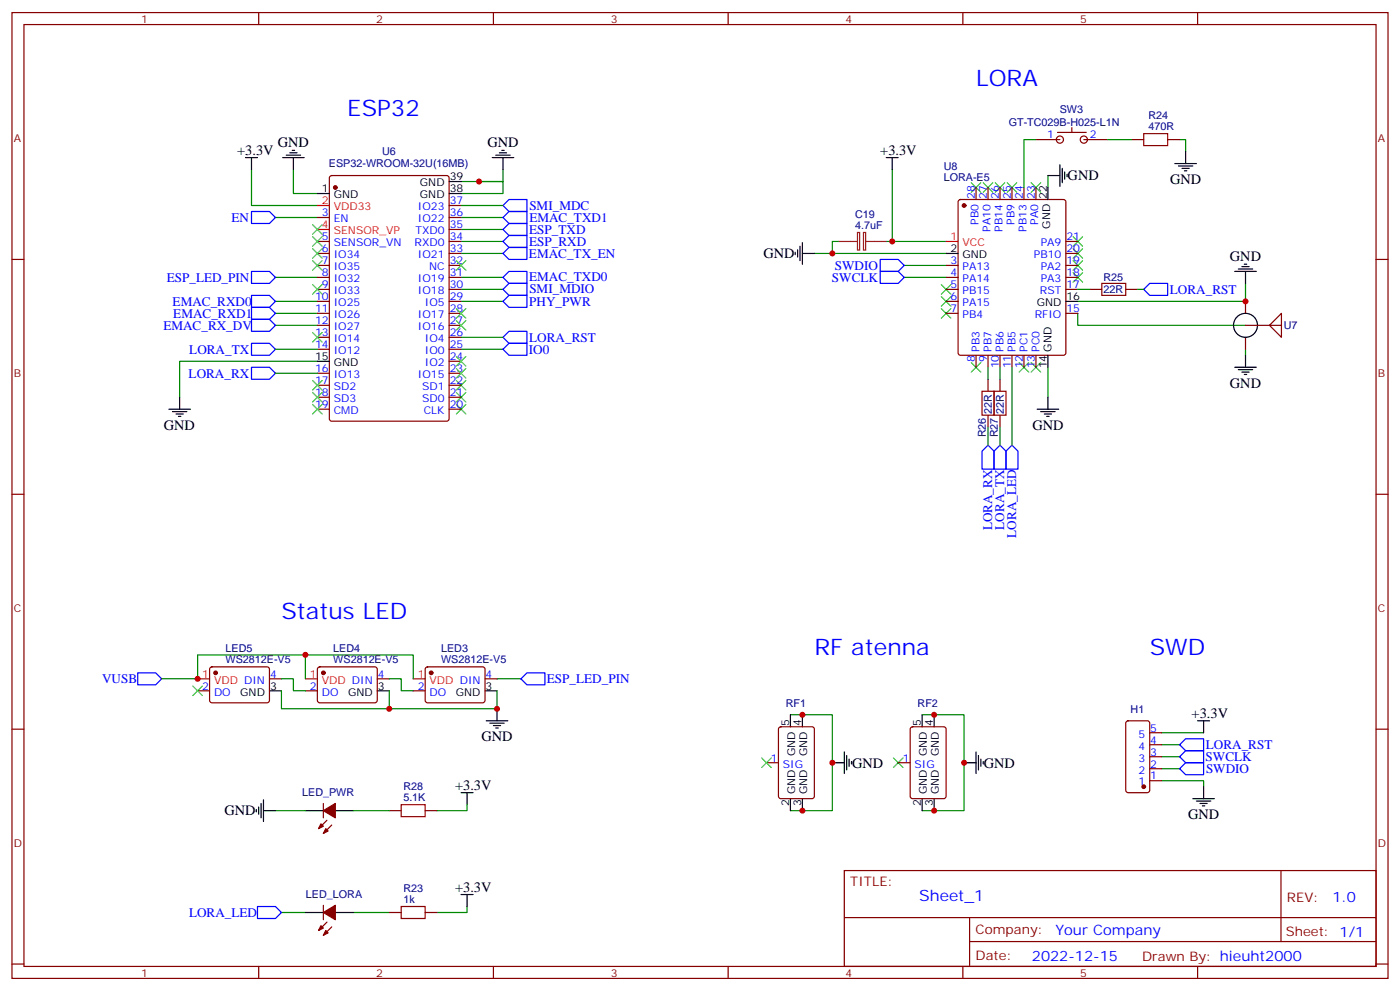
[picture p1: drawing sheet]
<svg xmlns="http://www.w3.org/2000/svg" width="412mm" height="292mm" viewBox="0 0 412 292" stroke-linecap="round" stroke-linejoin="round" font-family="sans-serif">
<g fill="none" stroke="#870000" stroke-width=".35">
<path d="M3.5 3.7h405.4v284.3h-405.4zM7.1 7.2h398.2v277.3h-398.2zM76.2 3.7v3.5M145.3 3.7v3.5M214.5 3.7v3.5M283.6 3.7v3.5M352.8 3.7v3.5M311.5 39h8.5M315.7 37.6v1.4M97.2 51.9l.5-.2h33.9l.6 .4 .1 71.2-.5 .6-34.1 .1-.6-.5-.1-71.1zM282.5 58.9l.4-.2h30.4l.5 .2 .2 .5v44.5l-.3 .5-.4 .2h-30.4l-.5-.2-.2-.5v-44.5zM287.5 55.2v3.5"/>
<path d="M291 55.2v3.5M294.6 55.2v3.5M298.1 55.2v3.5M301.6 55.2v3.5M305.2 41.1h7M305.2 55.2v3.5M319.3 41.1h7M333.4 41.1h3.5M344 41.1h3.5M3.5 76.4h3.6M93.5 64h3.5M93.5 71.1h3.5"/>
<path d="M93.5 74.6h3.5M93.5 78.1h3.5M132.3 64h3.5M132.3 71.1h3.5M132.3 74.6h3.5M132.3 78.1h3.5M132.3 67.6h3.5M132.3 60.5h3.5M278.7 78.1h3.5M314 71.1h3.5M314 74.6h3.5M314 78.1h3.5"/>
<path d="M405.3 76.4h3.6M93.5 81.7h3.5M93.5 85.2h3.5M93.5 88.7h3.5M93.5 92.3h3.5M93.5 95.8h3.5M93.5 99.3h3.5M132.3 81.7h3.5M132.3 85.2h3.5M132.3 88.7h3.5M132.3 92.3h3.5M132.3 95.8h3.5"/>
<path d="M132.3 99.3h3.5M278.7 81.7h3.5M278.7 85.2h3.5M278.7 88.7h3.5M278.7 92.3h3.5M314 81.7h3.5M314 85.2h3.5M314 92.3h3.5M321 85.2h3.6M331.6 85.2h3.5M366.9 95.8h7l3.6-3.5v7l-3.6-3.5h3.6M366.9 88.7v3.6"/>
<path d="M366.9 99.3v3.5M93.5 102.8h3.5M93.5 109.9h3.5M93.5 113.4h3.5M93.5 116.9h3.5M132.3 102.8h3.5M132.3 109.9h3.5M132.3 113.4h3.5M132.3 116.9h3.5M132.3 106.4h3.5M287.5 104.6v3.5M291 104.6v3.5"/>
<path d="M291 111.7v3.5M294.6 104.6v3.5M294.6 111.7v3.5M298.1 104.6v3.5M301.6 104.6v3.5M305.2 104.6v3.5M93.5 120.5h3.5M132.3 120.5h3.5M291 122.2v3.6M294.6 122.2v3.6M3.5 145.5h3.6M405.3 145.5h3.6"/>
<path d="M62 196.5l.4-.2 16.5 .1 .5 .6-.1 9.5-.6 .4-16.5-.1-.5-.6v-9.2zM79.4 199.8h3.5M93.7 196.5l.5-.2 16.5 .1 .4 .6v9.5l-.7 .4-16.5-.1-.4-.6v-9.2zM111.1 199.8h3.6M125.5 196.5l.4-.2 16.5 .1 .5 .6-.1 9.5-.6 .4-16.5-.1-.5-.6v-9.2zM142.9 199.8h3.5M3.5 214.7h3.6M58.2 203.4h3.5M90 203.4h3.5M121.7 203.4h3.5M229.5 214.2l.5-.2h9.2l.6 .4 .1 20-.5 .7h-9.4l-.6-.4-.1-20zM268.3 214.2l.5-.2h9.2l.6 .4 .1 20-.5 .7h-9.4l-.6-.4-.1-20z"/>
<path d="M331.8 212.4l.5-.2h5.7l.6 .4 .1 20.1-.5 .6-5.9 .1-.6-.5-.1-20zM338.7 219.3h3.5M338.7 215.7h3.5M405.3 214.7h3.6M95.2 236.5v4.3M114.7 238.7h3.5M125.2 238.7h3.6M225.8 224.5h3.5M264.6 224.5h3.5M338.7 229.8h3.5M338.7 226.3h3.5M338.7 222.8h3.5"/>
<path d="M96.3 241.5l-2.5 2.4M97.7 242.9l-2.5 2.5M248.7 256.3h156.6v28.2h-156.6zM377.3 256.3v20.9M95.2 266.5v4.3M96.3 271.5l-2.5 2.4M97.7 272.9l-2.5 2.4M114.7 268.6h3.5M125.2 268.6h3.6M248.7 270.1h156.5M285.6 277.2h119.6M285.6 270.1v14.2"/>
<path d="M3.5 283.8h3.6M76.2 284.5v3.5M145.3 284.5v3.5M214.5 284.5v3.5M283.6 284.5v3.5M352.8 284.5v3.5M405.3 283.8h3.6"/>
<circle cx="312.2" cy="41.1" r="1.06"/>
<circle cx="319.3" cy="41.1" r="1.06"/>
</g>
<g fill="none" stroke="#008700" stroke-width=".35">
<path d="M74.1 49.9v10.6h19.4M86.4 49.9v7.1h7.1M141.1 53.4h7.1v3.6h-12.4M148.2 49.9v3.5h-12.4M262.8 49.9v21.2M305.2 41.1h-3.6v14.1M308.7 51.7v3.5M326.3 41.1h7.1M347.5 41.1h1.7v3.5M81.1 64h12.4M135.8 71.1h12.4M135.8 67.6h12.4"/>
<path d="M135.8 64h12.4M135.8 74.6h12.4M135.8 60.5h12.4M239.9 74.6h38.8M246.9 71.1h-1.7v3.5M261.1 71.1h17.6M266.3 78.1h12.4M81.1 81.7h12.4M81.1 88.7h12.4M81.1 95.8h12.4M81.1 92.3h12.4M135.8 81.7h12.4"/>
<path d="M135.8 88.7h12.4M135.8 85.2h12.4M135.8 99.3h12.4M266.3 81.7h12.4M317.5 92.3v3.5h49.4M317.5 85.2h3.5M335.1 85.2h1.8M366.9 83.4v5.3h-49.4M81.1 102.8h12.4M81.1 109.9h12.4M93.5 106.4h-40.6v10.5M135.8 102.8h12.4"/>
<path d="M291 108.1v3.6M294.6 108.1v3.6M298.1 108.1v23M308.7 108.1v8.8M366.9 102.8v1.8M291 125.8v5.3M294.6 125.8v5.3M82.9 199.8h3.5v3.6h3.6M90 199.8v-7h31.7v7M90 192.8h-31.8v7h-10.6M114.7 199.8h3.5v3.6h3.5M146.4 199.8h7.1"/>
<path d="M82.9 203.4v5.3h31.8M114.7 203.4v5.3h31.7v-5.3M232.8 210.4h12.4v28.3h-12.4M271.6 210.4h12.4v28.3h-12.4M342.2 219.3h5.3M342.2 215.7h12.3M81.1 238.7h8.9M104.1 238.7h10.6M137.6 236.9v1.8h-8.8M342.2 229.8h12.3v1.8M342.2 226.3h5.3M342.2 222.8h5.3"/>
<path d="M82.9 268.6h7.1M104.1 268.6h10.6M137.6 266.9v1.7h-8.8"/>
</g>
<g fill="none" stroke="#00f" stroke-width=".35">
<path d="M74.1 62.3h5.3l1.7 1.7-1.7 1.8h-5.3zM74.1 79.9h5.3l1.7 1.8-1.7 1.7h-5.3zM148.2 67.6l1.7-1.8h5.3v3.5h-5.3zM148.2 60.5l1.7-1.8h5.3v3.6h-5.3zM148.2 74.6l1.7-1.8h5.3v3.6h-5.3zM148.2 64l1.7-1.7h5.3v3.5h-5.3zM149.9 69.3h5.3v3.5h-5.3l-1.7-1.7zM259.3 79.9h5.3l1.7 1.8-1.7 1.7h-5.3zM259.3 76.4h5.3l1.7 1.7-1.7 1.8h-5.3zM74.1 94h5.3l1.7 1.8-1.7 1.7h-5.3zM74.1 87h5.3l1.7 1.7-1.7 1.8h-5.3zM74.1 90.5h5.3l1.7 1.8-1.7 1.7h-5.3z"/>
<path d="M148.2 85.2l1.7-1.8h5.3v3.6h-5.3zM148.2 81.7l1.7-1.8h5.3v3.5h-5.3zM148.2 99.3l1.7-1.8h5.3v3.6h-5.3zM149.9 87h5.3v3.5h-5.3l-1.7-1.8zM338.7 83.4h5.3v3.6h-5.3l-1.8-1.8zM74.1 101.1h5.3l1.7 1.7-1.7 1.8h-5.3zM74.1 108.1h5.3l1.7 1.8-1.7 1.8h-5.3zM148.2 102.8l1.7-1.7h5.3v3.5h-5.3zM291 131.1l1.8 1.7v5.3h-3.5v-5.3zM294.6 131.1l1.7 1.7v5.3h-3.5v-5.3zM298.1 131.1l1.8 1.7v5.3h-3.6v-5.3zM40.6 198.1h5.3l1.7 1.7-1.7 1.8h-5.3z"/>
<path d="M153.5 199.8l1.7-1.7h5.3v3.5h-5.3zM347.5 219.3l1.7-1.8h5.3v3.5h-5.3zM347.5 226.3l1.7-1.8h5.3v3.6h-5.3zM347.5 222.8l1.7-1.8h5.3v3.5h-5.3zM75.8 266.9h5.3l1.8 1.7-1.8 1.8h-5.3z"/>
</g>
<g fill="none" stroke="#000" stroke-width=".35">
<path d="M72.3 46.4h3.5M74.1 46.4v3.5M83.3 46.4h6.3M84.3 45.7h4.2M85.4 45h2.1M86.1 44.3h.7M86.4 46.4v3.5M93.5 57h3.5M132.3 57h3.5M132.3 53.4h3.5M145 46.4h6.3M146 45.7h4.3"/>
<path d="M147.1 45h2.1M147.8 44.3h.7M148.2 46.4v3.5M261.1 46.4h3.5M262.8 46.4v3.5M308.7 51.7h3.5M308.7 55.2v3.5M312.2 48.5v6.4M312.9 49.6v4.2M313.6 50.6v2.1M314.3 51.3v.7M346.1 48.2h6.3"/>
<path d="M347.1 48.9h4.3M348.2 49.6h2.1M348.9 50.3h.7M349.2 44.6v3.6M234.2 74.3v.7M234.9 73.6v2.1M235.7 72.5v4.2M236.4 71.4v6.4M236.4 74.6h3.5M278.7 74.6h3.5M363.7 79.9h6.4M364.8 79.2h4.2"/>
<path d="M365.8 78.5h2.1M366.5 77.8h.7M366.9 79.9v3.5M314 88.7h3.5M52.9 116.9v3.6M93.5 106.4h3.5M308.7 104.6v3.5M308.7 116.9v3.6M363.7 108.1h6.4M364.8 108.8h4.2M365.8 109.5h2.1M366.5 110.2h.7"/>
<path d="M366.9 104.6v3.5M49.7 120.5h6.4M50.8 121.2h4.2M51.9 121.9h2.1M52.6 122.6h.7M305.5 120.5h6.4M306.6 121.2h4.2M307.6 121.9h2.1M308.3 122.6h.7M79.4 203.4h3.5M111.1 203.4h3.6M142.9 203.4h3.5"/>
<path d="M143.2 212.2h6.4M144.3 212.9h4.2M145.3 213.6h2.2M146 214.3h.8M146.4 208.7v3.5M232.8 210.4v3.6M236.4 210.4v3.6M271.6 210.4v3.6M275.2 210.4v3.6M352.8 212.2h3.5M354.5 212.2v3.5M75.5 238.3v.7"/>
<path d="M76.2 237.6v2.1M76.9 236.5v4.3M77.6 238.7h3.5M77.6 235.5v6.3M90 238.7h5.2M98.8 238.7h5.3M135.8 233.4h3.5M137.6 233.4v3.5M232.8 235.1v3.6M236.4 235.1v3.6M245.2 224.5h3.5M248.7 221.4v6.3"/>
<path d="M249.4 222.4v4.3M250.1 223.5v2.1M250.8 224.2v.7M271.6 235.1v3.6M275.2 235.1v3.6M284 224.5h3.5M287.5 221.4v6.3M288.2 222.4v4.3M288.9 223.5v2.1M289.6 224.2v.7M351.4 235.1h6.3M352.4 235.8h4.3"/>
<path d="M353.5 236.5h2.1M354.2 237.2h.7M354.5 231.6v3.5M90 268.6h5.2M98.8 268.6h5.3M135.8 263.3h3.5M137.6 263.3v3.6"/>
<circle cx="366.9" cy="95.8" r="3.5"/>
</g>
<g fill="none" stroke="#3c3" stroke-width=".35">
<path d="M286.1 53.8l2.8 2.8M288.9 53.8l-2.8 2.8M289.6 53.8l2.9 2.8M292.5 53.8l-2.9 2.8M293.2 53.8l2.8 2.8M296 53.8l-2.8 2.8M296.7 53.8l2.8 2.8M299.5 53.8l-2.8 2.8M303.7 53.8l2.9 2.8M306.6 53.8l-2.9 2.8M92.1 76.7l2.8 2.9M92.1 73.2l2.8 2.8"/>
<path d="M92.1 69.7l2.8 2.8M92.1 66.1l2.8 2.9M94.9 76.7l-2.8 2.9M94.9 73.2l-2.8 2.8M94.9 69.7l-2.8 2.8M94.9 66.1l-2.8 2.9M134.4 76.7l2.8 2.9M137.2 76.7l-2.8 2.9M316.1 76.7l2.8 2.9M316.1 73.2l2.8 2.8M316.1 69.7l2.8 2.8M318.9 76.7l-2.8 2.9"/>
<path d="M318.9 73.2l-2.8 2.8M318.9 69.7l-2.8 2.8M92.1 97.9l2.8 2.8M92.1 83.8l2.8 2.8M94.9 97.9l-2.8 2.8M94.9 83.8l-2.8 2.8M134.4 90.8l2.8 2.9M134.4 94.4l2.8 2.8M137.2 90.8l-2.8 2.9M137.2 94.4l-2.8 2.8M277.3 83.8l2.8 2.8M277.3 87.3l2.8 2.8"/>
<path d="M277.3 90.8l2.8 2.9M280.1 83.8l-2.8 2.8M280.1 87.3l-2.8 2.8M280.1 90.8l-2.8 2.9M316.1 80.3l2.8 2.8M318.9 80.3l-2.8 2.8M92.1 119.1l2.8 2.8M92.1 115.5l2.8 2.9M92.1 112l2.8 2.8M94.9 119.1l-2.8 2.8M94.9 115.5l-2.8 2.9M94.9 112l-2.8 2.8"/>
<path d="M134.4 112l2.8 2.8M134.4 115.5l2.8 2.9M134.4 119.1l2.8 2.8M134.4 105l2.8 2.8M134.4 108.5l2.8 2.8M137.2 112l-2.8 2.8M137.2 115.5l-2.8 2.9M137.2 119.1l-2.8 2.8M137.2 105l-2.8 2.8M137.2 108.5l-2.8 2.8M286.1 106.7l2.8 2.8M288.9 106.7l-2.8 2.8"/>
<path d="M300.2 106.7l2.8 2.8M303 106.7l-2.8 2.8M303.7 106.7l2.9 2.8M306.6 106.7l-2.9 2.8M56.8 202l2.8 2.8M59.6 202l-2.8 2.8M224.4 223.1l2.8 2.9M227.2 223.1l-2.8 2.9M263.2 223.1l2.8 2.9M266 223.1l-2.8 2.9"/>
</g>
<g fill="#870000" stroke="#870000" stroke-width=".35">
<path d="M95.2 238.7l3.6-2.2v4.3z"/>
<path d="M94.5 242.5l.7 .7-1.4 .7z"/>
<path d="M96 243.9l.7 .8-1.5 .7z"/>
<path d="M95.2 268.6l3.6-2.1v4.3z"/>
<path d="M94.5 272.5l.7 .7-1.4 .7z"/>
<path d="M96 273.9l.7 .7-1.5 .7z"/>
<circle cx="98.8" cy="55.2" r=".53"/>
<circle cx="127" cy="198.1" r=".53"/>
<circle cx="95.2" cy="198.1" r=".53"/>
<circle cx="63.5" cy="198.1" r=".53"/>
<circle cx="336.9" cy="231.6" r=".53"/>
<circle cx="284" cy="60.5" r=".53"/>
</g>
<path d="M93.5 60.5h3.5M93.5 67.6h3.5M278.7 71.1h3.5M58.2 199.8h3.5M90 199.8h3.5M121.7 199.8h3.5" fill="none" stroke="#f00" stroke-width=".35"/>
<path d="M336.9 39.3h7.1v3.6h-7.1zM324.6 83.4h7v3.6h-7zM289.3 115.2h3.5v7h-3.5zM292.8 115.2h3.5v7h-3.5zM118.2 236.9h7v3.5h-7zM118.2 266.9h7v3.5h-7z" fill="none" stroke="#a10000" stroke-width=".35"/>
<path d="M246.9 71.1h5.7M252.6 68.4h.6v5.2h-.6zM254.4 68.4h.6v5.2h-.6zM255.1 71.1h6" fill="none" stroke="#8c2424" stroke-width=".35"/>
<g fill="#c00">
<circle cx="141.1" cy="53.4" r=".88"/>
<circle cx="90" cy="192.8" r=".88"/>
<circle cx="245.2" cy="224.5" r=".88"/>
<circle cx="236.4" cy="210.4" r=".88"/>
<circle cx="284" cy="224.5" r=".88"/>
<circle cx="275.2" cy="210.4" r=".88"/>
<circle cx="262.8" cy="71.1" r=".88"/>
<circle cx="245.2" cy="74.6" r=".88"/>
<circle cx="146.4" cy="208.7" r=".88"/>
<circle cx="114.7" cy="208.7" r=".88"/>
<circle cx="58.2" cy="199.8" r=".88"/>
<circle cx="275.2" cy="238.7" r=".88"/>
<circle cx="236.4" cy="238.7" r=".88"/>
<circle cx="366.9" cy="88.7" r=".88"/>
</g>
<g font-size="6.7" fill="#00f">
<text x="287.5" y="25.2">LORA</text>
<text x="102.3" y="34">ESP32</text>
<text x="82.9" y="182.2">Status LED</text>
<text x="239.9" y="192.8">RF atenna</text>
<text x="338.7" y="192.8">SWD</text>
</g>
<text font-size="4.6" fill="#00f" x="270.8" y="265.3">Sheet_1</text>
<g font-size="4.2">
<text x="69.8" y="45.7">+3.3V</text>
<text x="81.8" y="43.2">GND</text>
<text x="143.6" y="43.2">GND</text>
<text x="259.3" y="45.7">+3.3V</text>
<text x="314.5" y="53.1">GND</text>
<text x="344.7" y="54.2">GND</text>
<text x="224.9" y="76">GND</text>
<text x="362.3" y="76.7">GND</text>
<text x="362.3" y="114.1">GND</text>
<text x="48.3" y="126.6">GND</text>
<text x="304.1" y="126.5">GND</text>
<text x="351" y="211.5">+3.3V</text>
<text x="141.8" y="218.2">GND</text>
<text x="251" y="226">GND</text>
<text x="289.8" y="226">GND</text>
<text x="134.1" y="232.7">+3.3V</text>
<text x="66.1" y="240">GND</text>
<text x="350" y="241.1">GND</text>
<text x="134.1" y="262.6">+3.3V</text>
</g>
<g font-size="4.2" fill="#00f">
<text x="392.5" y="265.6">1.0</text>
<text x="310.9" y="275.1">Your Company</text>
<text x="304" y="282.9">2022-12-15</text>
</g>
<g font-size="3.9" fill="#00f">
<text x="68.2" y="65.3">EN</text>
<text x="155.9" y="61.7">SMI_MDC</text>
<text x="155.9" y="65.2">EMAC_TXD1</text>
<text x="155.9" y="68.9">ESP_TXD</text>
<text x="155.8" y="75.8">EMAC_TX_EN</text>
<text x="155.9" y="72.4">ESP_RXD</text>
<text x="49.1" y="82.9">ESP_LED_PIN</text>
<text x="155.9" y="82.9">EMAC_TXD0</text>
<text x="245.1" y="82.9">SWCLK</text>
<text x="245.9" y="79.4">SWDIO</text>
<text x="155.9" y="86.4">SMI_MDIO</text>
<text x="344.6" y="86.6">LORA_RST</text>
<text x="50.9" y="90">EMAC_RXD0</text>
<text x="51.1" y="93.6">EMAC_RXD1</text>
<text x="155.9" y="90">PHY_PWR</text>
<text x="48.1" y="97.1">EMAC_RX_DV</text>
<text x="155.9" y="100.6">LORA_RST</text>
<text x="55.8" y="104.1">LORA_TX</text>
<text x="155.8" y="104.1">IO0</text>
<text x="55.6" y="111.2">LORA_RX</text>
<text x="295.8" y="156" transform="rotate(-90 295.8 156)">LORA_TX</text>
<text x="292.3" y="156.2" transform="rotate(-90 292.3 156.2)">LORA_RX</text>
<text x="299.4" y="158.3" transform="rotate(-90 299.4 158.3)">LORA_LED</text>
<text x="30.1" y="200.9">VUSB</text>
<text x="161.1" y="201">ESP_LED_PIN</text>
<text x="355.2" y="220.6">LORA_RST</text>
<text x="355.1" y="224">SWCLK</text>
<text x="355.3" y="227.5">SWDIO</text>
<text x="55.7" y="269.9">LORA_LED</text>
</g>
<g font-size="3.9" fill="#800">
<text x="250.5" y="260.9">TITLE:</text>
<text x="379.1" y="265.6">REV:</text>
<text x="287.4" y="275.1">Company:</text>
<text x="378.7" y="275.7">Sheet: 1/1</text>
<text x="287.4" y="282.8">Date:</text>
<text x="336.4" y="282.8">Drawn By: hieuht2000</text>
</g>
<g font-size="3.2" fill="#800">
<text x="41.6" y="6.7">1</text>
<text x="110.8" y="6.7">2</text>
<text x="179.9" y="6.7">3</text>
<text x="249.1" y="6.7">4</text>
<text x="318.2" y="6.7">5</text>
<text x="4.1" y="41.8">A</text>
<text x="405.9" y="41.8">A</text>
<text x="4.1" y="110.9">B</text>
<text x="405.9" y="110.9">B</text>
<text x="4.1" y="180.1">C</text>
<text x="405.9" y="180.1">C</text>
<text x="4.1" y="249.2">D</text>
<text x="405.9" y="249.2">D</text>
<text x="41.6" y="287.5">1</text>
<text x="110.8" y="287.5">2</text>
<text x="179.9" y="287.5">3</text>
<text x="249.1" y="287.5">4</text>
<text x="318.2" y="287.5">5</text>
</g>
<g font-size="3.2" fill="#000080">
<text x="312.2" y="33.2">SW3</text>
<text x="338.3" y="35.1">R24</text>
<text x="297.1" y="36.9">GT-TC029B-H025-L1N</text>
<text x="338.3" y="38.3">470R</text>
<text x="112.5" y="45.5">U6</text>
<text x="96.9" y="49.3">ESP32-WROOM-32U(16MB)</text>
<text x="278" y="53.3">LORA-E5</text>
<text x="278" y="50.1">U8</text>
<text x="251.9" y="64.2">C19</text>
<text x="251.9" y="67.4">4.7uF</text>
<text x="325" y="82.8">R25</text>
<text x="325" y="86.3">22R</text>
<text x="378.2" y="96.9">U7</text>
<text x="292.2" y="121.8" transform="rotate(-90 292.2 121.8)">22R</text>
<text x="295.7" y="121.8" transform="rotate(-90 295.7 121.8)">22R</text>
<text x="290.4" y="128.8" transform="rotate(-90 290.4 128.8)">R26</text>
<text x="294" y="128.8" transform="rotate(-90 294 128.8)">R27</text>
<text x="66.4" y="191.9">LED5</text>
<text x="98.2" y="191.9">LED4</text>
<text x="129.9" y="191.9">LED3</text>
<text x="66.4" y="195.1">WS2812E-V5</text>
<text x="98.2" y="195.1">WS2812E-V5</text>
<text x="129.9" y="195.1">WS2812E-V5</text>
<text x="231.5" y="208.1">RF1</text>
<text x="270.3" y="208.1">RF2</text>
<text x="333" y="209.8">H1</text>
<text x="118.8" y="232.7">R28</text>
<text x="89" y="234.4">LED_PWR</text>
<text x="118.8" y="235.8">5.1K</text>
<text x="118.8" y="262.7">R23</text>
<text x="90.1" y="264.4">LED_LORA</text>
<text x="118.8" y="265.8">1k</text>
</g>
<g font-size="3.2" fill="#00f">
<text x="308.4" y="40.7">1</text>
<text x="321" y="40.7">2</text>
<text x="287.2" y="58.6" transform="rotate(-90 287.2 58.6)">28</text>
<text x="290.7" y="58.6" transform="rotate(-90 290.7 58.6)">27</text>
<text x="294.2" y="58.6" transform="rotate(-90 294.2 58.6)">26</text>
<text x="297.7" y="58.6" transform="rotate(-90 297.7 58.6)">25</text>
<text x="301.3" y="58.6" transform="rotate(-90 301.3 58.6)">24</text>
<text x="304.8" y="58.6" transform="rotate(-90 304.8 58.6)">23</text>
<text x="94.8" y="63.7">3</text>
<text x="98.3" y="65.4">EN</text>
<text x="123.1" y="65.4">IO22</text>
<text x="123.1" y="61.9">IO23</text>
<text x="132.5" y="63.7">36</text>
<text x="132.5" y="60.1">37</text>
<text x="94.8" y="70.7">5</text>
<text x="122.4" y="69">TXD0</text>
<text x="132.5" y="70.7">34</text>
<text x="132.5" y="67.2">35</text>
<text x="288.2" y="66.1" transform="rotate(-90 288.2 66.1)">PB0</text>
<text x="291.7" y="68.2" transform="rotate(-90 291.7 68.2)">PA10</text>
<text x="295.3" y="68.2" transform="rotate(-90 295.3 68.2)">PB14</text>
<text x="298.8" y="66.1" transform="rotate(-90 298.8 66.1)">PB9</text>
<text x="302.3" y="68.2" transform="rotate(-90 302.3 68.2)">PB13</text>
<text x="305.9" y="66.1" transform="rotate(-90 305.9 66.1)">PA0</text>
<text x="314.1" y="70.7">21</text>
<text x="94.8" y="74.3">6</text>
<text x="94.8" y="77.8">7</text>
<text x="98.3" y="72.5">SENSOR_VN</text>
<text x="98.3" y="76">IO34</text>
<text x="122.1" y="72.5">RXD0</text>
<text x="123.1" y="76">IO21</text>
<text x="132.5" y="77.8">32</text>
<text x="132.5" y="74.3">33</text>
<text x="280" y="77.8">3</text>
<text x="304.5" y="76">PB10</text>
<text x="306.6" y="72.5">PA9</text>
<text x="314.1" y="77.8">19</text>
<text x="314.1" y="74.3">20</text>
<text x="94.8" y="81.3">8</text>
<text x="98.3" y="79.6">IO35</text>
<text x="98.3" y="83.1">IO32</text>
<text x="123.1" y="83.1">IO19</text>
<text x="126.4" y="79.6">NC</text>
<text x="132.5" y="81.3">31</text>
<text x="280" y="81.3">4</text>
<text x="283.5" y="79.6">PA13</text>
<text x="283.5" y="83.1">PA14</text>
<text x="306.6" y="83.1">PA3</text>
<text x="306.6" y="79.6">PA2</text>
<text x="314.1" y="81.3">18</text>
<text x="92.8" y="88.4">10</text>
<text x="94.8" y="84.8">9</text>
<text x="98.3" y="86.6">IO33</text>
<text x="123.1" y="86.6">IO18</text>
<text x="132.5" y="88.4">29</text>
<text x="132.5" y="84.8">30</text>
<text x="280" y="84.8">5</text>
<text x="280" y="88.4">6</text>
<text x="283.5" y="86.6">PB15</text>
<text x="306.3" y="86.6">RST</text>
<text x="314.1" y="84.8">17</text>
<text x="92.8" y="91.9">11</text>
<text x="92.8" y="95.4">12</text>
<text x="98.3" y="90.1">IO25</text>
<text x="98.3" y="93.7">IO26</text>
<text x="123.1" y="93.7">IO17</text>
<text x="125.1" y="90.1">IO5</text>
<text x="132.5" y="95.4">27</text>
<text x="132.5" y="91.9">28</text>
<text x="280" y="91.9">7</text>
<text x="283.5" y="90.1">PA15</text>
<text x="283.5" y="93.7">PB4</text>
<text x="304.8" y="93.7">RFIO</text>
<text x="314.1" y="91.9">15</text>
<text x="92.8" y="99">13</text>
<text x="98.3" y="97.2">IO27</text>
<text x="98.3" y="100.7">IO14</text>
<text x="123.1" y="97.2">IO16</text>
<text x="125.1" y="100.7">IO4</text>
<text x="132.5" y="99">26</text>
<text x="92.8" y="102.5">14</text>
<text x="98.3" y="104.2">IO12</text>
<text x="125.1" y="107.8">IO2</text>
<text x="125.1" y="104.2">IO0</text>
<text x="132.5" y="106">24</text>
<text x="132.5" y="102.5">25</text>
<text x="287.2" y="106.4" transform="rotate(-90 287.2 106.4)">8</text>
<text x="288.6" y="103.5" transform="rotate(-90 288.6 103.5)">PB3</text>
<text x="290.7" y="106.4" transform="rotate(-90 290.7 106.4)">9</text>
<text x="292.1" y="103.5" transform="rotate(-90 292.1 103.5)">PB7</text>
<text x="295.6" y="103.5" transform="rotate(-90 295.6 103.5)">PB6</text>
<text x="299.2" y="103.5" transform="rotate(-90 299.2 103.5)">PB5</text>
<text x="302.7" y="103.5" transform="rotate(-90 302.7 103.5)">PC1</text>
<text x="306.2" y="103.5" transform="rotate(-90 306.2 103.5)">PC0</text>
<text x="92.8" y="109.5">16</text>
<text x="92.8" y="113.1">17</text>
<text x="98.3" y="111.3">IO13</text>
<text x="123.1" y="111.3">IO15</text>
<text x="132.5" y="113.1">22</text>
<text x="132.5" y="109.5">23</text>
<text x="294.2" y="108.5" transform="rotate(-90 294.2 108.5)">10</text>
<text x="297.7" y="108.5" transform="rotate(-90 297.7 108.5)">11</text>
<text x="301.3" y="108.5" transform="rotate(-90 301.3 108.5)">12</text>
<text x="304.8" y="108.5" transform="rotate(-90 304.8 108.5)">13</text>
<text x="92.8" y="116.6">18</text>
<text x="98.3" y="114.8">SD2</text>
<text x="98.3" y="118.4">SD3</text>
<text x="124.4" y="118.4">SD0</text>
<text x="124.4" y="114.8">SD1</text>
<text x="132.5" y="116.6">21</text>
<text x="92.8" y="120.1">19</text>
<text x="98.3" y="121.9">CMD</text>
<text x="124.8" y="121.9">CLK</text>
<text x="132.5" y="120.1">20</text>
<text x="59.5" y="203">2</text>
<text x="79.6" y="199.5">4</text>
<text x="91.3" y="203">2</text>
<text x="111.3" y="199.5">4</text>
<text x="123" y="203">2</text>
<text x="143.1" y="199.5">4</text>
<text x="63" y="204.8">DO</text>
<text x="94.8" y="204.8">DO</text>
<text x="126.5" y="204.8">DO</text>
<text x="338.8" y="215.4">5</text>
<text x="335.3" y="220.7">4</text>
<text x="335.3" y="217.1">5</text>
<text x="338.8" y="218.9">4</text>
<text x="227.1" y="224.2">1</text>
<text x="230.6" y="226">SIG</text>
<text x="265.9" y="224.2">1</text>
<text x="269.4" y="226">SIG</text>
<text x="335.3" y="227.7">2</text>
<text x="335.3" y="224.2">3</text>
<text x="338.8" y="226">2</text>
<text x="338.8" y="222.4">3</text>
<text x="335.3" y="231.2">1</text>
<text x="338.8" y="229.5">1</text>
</g>
<g font-size="3.2">
<text x="132.5" y="53.1">39</text>
<text x="94.8" y="56.6">1</text>
<text x="98.3" y="58.4">GND</text>
<text x="123.7" y="58.4">GND</text>
<text x="123.7" y="54.9">GND</text>
<text x="132.5" y="56.6">38</text>
<text x="308.3" y="58.6" transform="rotate(-90 308.3 58.6)">22</text>
<text x="309.4" y="67.3" transform="rotate(-90 309.4 67.3)">GND</text>
<text x="280" y="74.3">2</text>
<text x="283.5" y="76">GND</text>
<text x="314.1" y="88.4">16</text>
<text x="305.4" y="90.1">GND</text>
<text x="92.8" y="106">15</text>
<text x="98.3" y="107.8">GND</text>
<text x="309.7" y="103.5" transform="rotate(-90 309.7 103.5)">GND</text>
<text x="308.3" y="108.5" transform="rotate(-90 308.3 108.5)">14</text>
<text x="79.6" y="203">3</text>
<text x="111.3" y="203">3</text>
<text x="143.1" y="203">3</text>
<text x="70.8" y="204.8">GND</text>
<text x="102.5" y="204.8">GND</text>
<text x="134.3" y="204.8">GND</text>
<text x="232.5" y="213.8" transform="rotate(-90 232.5 213.8)">5</text>
<text x="236" y="213.8" transform="rotate(-90 236 213.8)">4</text>
<text x="271.3" y="213.8" transform="rotate(-90 271.3 213.8)">5</text>
<text x="274.8" y="213.8" transform="rotate(-90 274.8 213.8)">4</text>
<text x="234.2" y="222.5" transform="rotate(-90 234.2 222.5)">GND</text>
<text x="237.8" y="222.5" transform="rotate(-90 237.8 222.5)">GND</text>
<text x="273" y="222.5" transform="rotate(-90 273 222.5)">GND</text>
<text x="276.6" y="222.5" transform="rotate(-90 276.6 222.5)">GND</text>
<text x="234.2" y="233.8" transform="rotate(-90 234.2 233.8)">GND</text>
<text x="237.8" y="233.8" transform="rotate(-90 237.8 233.8)">GND</text>
<text x="273" y="233.8" transform="rotate(-90 273 233.8)">GND</text>
<text x="276.6" y="233.8" transform="rotate(-90 276.6 233.8)">GND</text>
<text x="232.5" y="237.3" transform="rotate(-90 232.5 237.3)">2</text>
<text x="236" y="237.3" transform="rotate(-90 236 237.3)">3</text>
<text x="271.3" y="237.3" transform="rotate(-90 271.3 237.3)">2</text>
<text x="274.8" y="237.3" transform="rotate(-90 274.8 237.3)">3</text>
</g>
<g font-size="3.2" fill="#f00">
<text x="94.8" y="60.1">2</text>
<text x="98.3" y="61.9">VDD33</text>
<text x="94.8" y="67.2">4</text>
<text x="98.3" y="69">SENSOR_VP</text>
<text x="280" y="70.7">1</text>
<text x="283.5" y="72.5">VCC</text>
<text x="59.5" y="199.5">1</text>
<text x="63" y="201.3">VDD DIN</text>
<text x="91.3" y="199.5">1</text>
<text x="94.8" y="201.3">VDD DIN</text>
<text x="123" y="199.5">1</text>
<text x="126.5" y="201.3">VDD DIN</text>
</g>
</svg>
